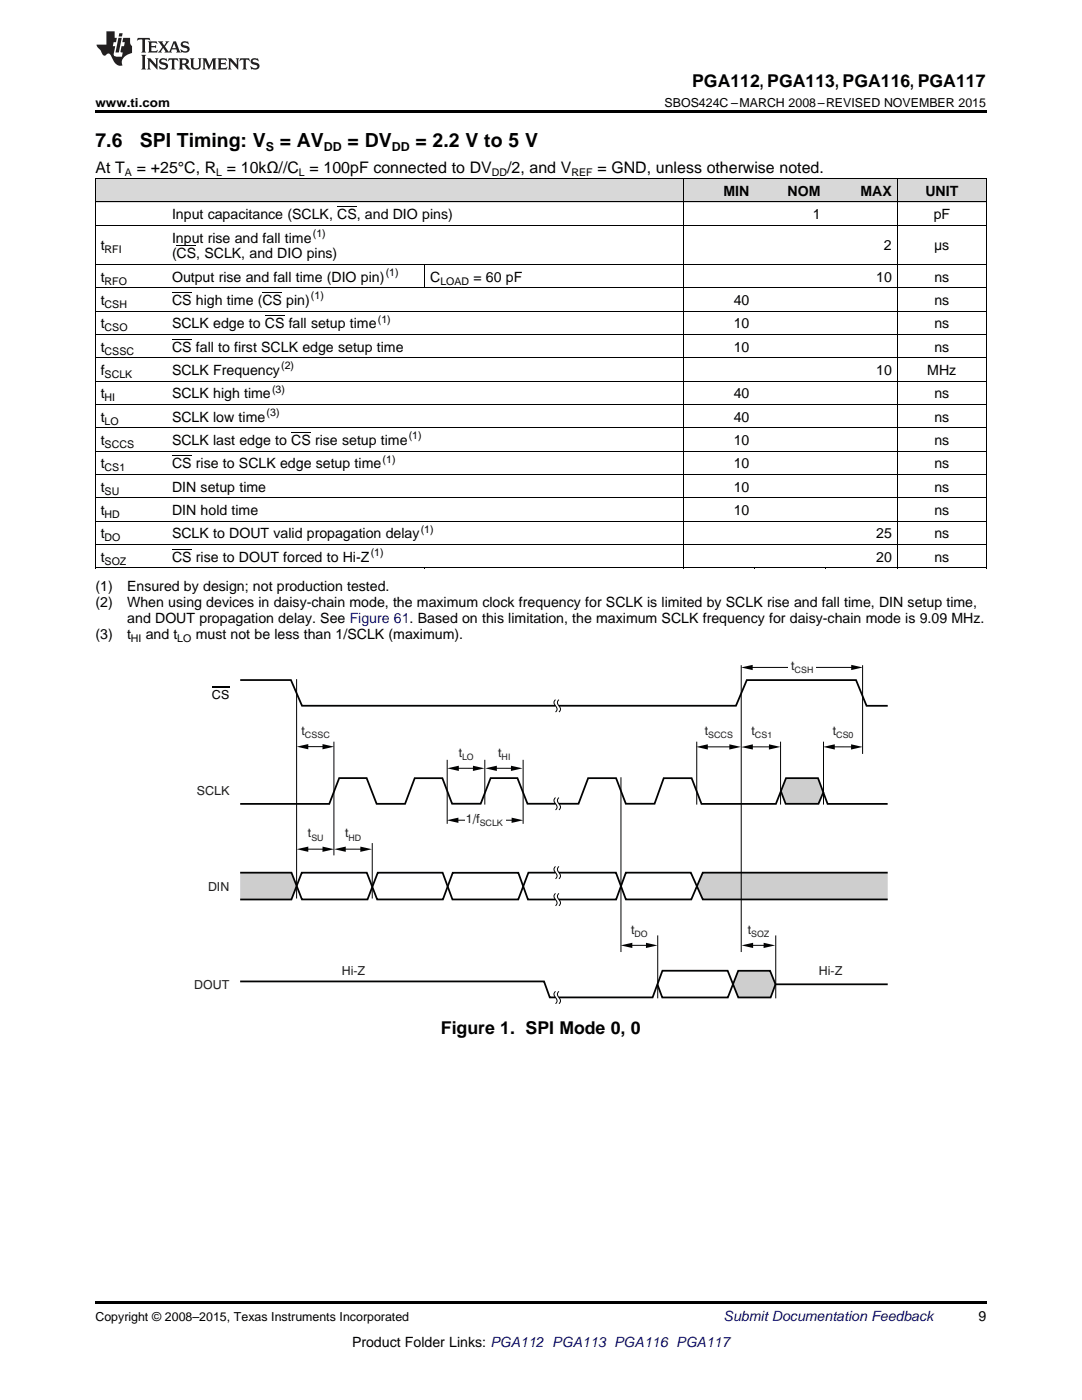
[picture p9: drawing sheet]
<svg xmlns="http://www.w3.org/2000/svg" width="216mm" height="279mm" viewBox="0 0 216 279" stroke-linecap="round" stroke-linejoin="round" font-family="sans-serif">
<g fill="#d8d8d8">
<path d="M19 35.7h14.3v4.7h-14.3z"/>
<path d="M33.3 35.7h51.5v4.7h-51.5z"/>
<path d="M84.8 35.7h51.6v4.7h-51.6z"/>
<path d="M136.4 35.7h14.2v4.7h-14.2z"/>
<path d="M150.6 35.7h14.2v4.7h-14.2z"/>
<path d="M164.8 35.7h14.3v4.7h-14.3z"/>
<path d="M179.1 35.7h17.7v4.7h-17.7z"/>
</g>
<path d="M19 259.7h177.8v.5h-177.8z" fill="#000"/>
<path d="M47.9 135.7h10.2l2.2 5.1h50.5M111.5 140.8h35.4l2.1-5.1h21.8l2.1 5.2h4.2" fill="none" stroke="#010202" stroke-width=".35"/>
<g fill="#cecece">
<path d="M47.9 174.2h10.3l1 2.7-1.1 2.6h-10.2z" fill-rule="evenodd"/>
<path d="M157 155.3h6.1l1.2 2.7-1 2.4h-6.4l-1-2.5z" fill-rule="evenodd"/>
<path d="M147.4 193.8h6.2l1.1 2.7-1 2.6h-6.3l-1.1-2.7z" fill-rule="evenodd"/>
<path d="M140.2 174.2h36.9v5.3h-36.9l-1.1-2.7z" fill-rule="evenodd"/>
</g>
<g fill="none" stroke="#010202" stroke-width=".2">
<path d="M59.2 135.5v43.8M110.8 139.6a.76 .76 0 0 0 0 1.3 .76 .76 0 0 1 0 1.2M111.5 139.6a.76 .76 0 0 0 0 1.3 .76 .76 0 0 1 0 1.2M147.9 132.8v57.2M172.1 132.8v17.7M66.6 148v22.7M89.2 151.6v12.8M96.7 151.6v9M104.4 151.6v12.8M110.8 159.2a.76 .76 0 0 0 0 1.2 .76 .76 0 0 1 0 1.2M111.5 159.2a.76 .76 0 0 0 0 1.2 .76 .76 0 0 1 0 1.2M123.9 155.1v34.9"/>
<path d="M139 148v12.6M155.8 148v12.6M164.3 148v12.6M74.3 168.3v11M110.8 172.9a.76 .76 0 0 0 0 1.3 .76 .76 0 0 1 0 1.2M110.8 178.3a.76 .76 0 0 0 0 1.2 .76 .76 0 0 1 0 1.3M111.5 172.9a.76 .76 0 0 0 0 1.3 .76 .76 0 0 1 0 1.2M111.5 178.3a.76 .76 0 0 0 0 1.2 .76 .76 0 0 1 0 1.3M110.8 197.8a.76 .76 0 0 0 0 1.3 .76 .76 0 0 1 0 1.2M111.5 197.8a.76 .76 0 0 0 0 1.3 .76 .76 0 0 1 0 1.2M131.2 186.7v12.5M154.8 186.7v12.5"/>
</g>
<path d="M155.8 157.9l1 2.5h6.5l1-2.4M47.9 179.5h10.2l2.1-5.3h13l2.1 5.3h13.1l1.9-5.3h13.1l1.9 5.3h5.5M110.8 160.4h-5.5l-2.1-5.1h-5.3l-2 5.1h-5.7l-1.9-5.1h-5.5l-2 5.1h-5.6l-2-5.1h-5.5l-2 5.1h-17.8M110.9 174.2h-5.5l-2 5.3h-13.1l-2-5.3h-12.9l-2.1 5.3h-13.1l-2-5.3h-10.3M111.5 160.4h3.9l2-5.1h5.5l2 5.1h5.7l1.8-5.1h5.6l2 5.1h14.8l2-5.1h6.4l1.9 5.1h12M111.5 174.2h11.4l2 5.3h13l2.3-5.3h36.9M177.1 179.5h-36.9l-2.4-5.3h-12.9l-2 5.3h-11.4M47.9 195.9h60.7l1.1 3.2h1.1M131.2 196.5l.9 2.6h13.1l2.1-5.4h6.4l1.1 2.8M177.1 196.4h-22.4l-.9 2.7h-6.5l-2.1-5.4h-13l-2 5.4h-18.7" fill="none" stroke="#010202" stroke-width=".35"/>
<path d="M123.9 188.7l2.3-.5v1z" fill="#010202"/>
<path d="M125.3 188.7h4.5" fill="none" stroke="#010202" stroke-width=".2"/>
<g fill="#010202">
<path d="M128.9 188.2l2.3 .5-2.3 .5z"/>
<path d="M59.2 149l2.3-.5v1z"/>
</g>
<path d="M60.6 149h4.7" fill="none" stroke="#010202" stroke-width=".2"/>
<g fill="#010202">
<path d="M64.4 148.5l2.3 .5-2.4 .5z"/>
<path d="M89.1 163.7l2.4-.5v1z"/>
</g>
<path d="M90.6 163.7h12.4" fill="none" stroke="#010202" stroke-width=".2"/>
<g fill="#010202">
<path d="M102.1 163.2l2.3 .5-2.3 .5z"/>
<path d="M89.2 153.3l2.4-.5v1.1z"/>
</g>
<path d="M90.7 153.3h4.6" fill="none" stroke="#010202" stroke-width=".2"/>
<g fill="#010202">
<path d="M94.4 152.8l2.3 .5-2.3 .6z"/>
<path d="M164.2 149.1l2.4-.6v1.1z"/>
</g>
<path d="M165.7 149.1h5" fill="none" stroke="#010202" stroke-width=".2"/>
<g fill="#010202">
<path d="M169.8 148.5l2.3 .6-2.3 .5z"/>
<path d="M147.9 149.1l2.3-.6v1.1z"/>
</g>
<path d="M149.3 149.1h5.1" fill="none" stroke="#010202" stroke-width=".2"/>
<g fill="#010202">
<path d="M153.4 148.5l2.3 .6-2.3 .5z"/>
<path d="M138.9 149.1l2.3-.6v1.1z"/>
</g>
<path d="M140.4 149.1h6" fill="none" stroke="#010202" stroke-width=".2"/>
<g fill="#010202">
<path d="M145.5 148.5l2.3 .6-2.3 .5z"/>
<path d="M147.9 133.2l2.3-.5v1z"/>
</g>
<path d="M170.8 133.2h-21.5" fill="none" stroke="#010202" stroke-width=".2"/>
<path d="M169.9 132.7l2.3 .5-2.4 .5z" fill="#010202"/>
<path d="M42.3 137.2h3.5" fill="none" stroke="#010202" stroke-width=".25"/>
<path d="M157.3 131.6h5.5v3.2h-5.5z" fill-rule="evenodd" fill="#fff"/>
<path d="M59.2 169.5l2.3-.5v1z" fill="#010202"/>
<path d="M60.6 169.5h4.7" fill="none" stroke="#010202" stroke-width=".2"/>
<g fill="#010202">
<path d="M64.4 169l2.3 .5-2.4 .5z"/>
<path d="M66.7 169.5l2.3-.5v1z"/>
</g>
<path d="M68.1 169.5h4.7" fill="none" stroke="#010202" stroke-width=".2"/>
<g fill="#010202">
<path d="M71.9 169l2.3 .5-2.3 .5z"/>
<path d="M148 188.7l2.3-.5v1z"/>
</g>
<path d="M149.4 188.7h3.9" fill="none" stroke="#010202" stroke-width=".2"/>
<g fill="#010202">
<path d="M152.4 188.2l2.3 .5-2.3 .5z"/>
<path d="M96.8 153.3l2.3-.5v1.1z"/>
</g>
<path d="M98.3 153.3h4.6" fill="none" stroke="#010202" stroke-width=".2"/>
<path d="M102 152.8l2.3 .5-2.4 .6z" fill="#010202"/>
<path d="M92.8 161.9h8v3.6h-8z" fill-rule="evenodd" fill="#fff"/>
<path d="M19 22h177.8v.5h-177.8zM19 113.3l.2 .1zM84.7 113.3l.1 .1zM136.3 113.3l.1 .1zM150.5 113.3l.1 .1zM164.7 113.3l.1 .1zM179 113.3l.1 .1zM196.7 113.3l.1 .1z" fill="#000"/>
<g fill="none" stroke="#000" stroke-width=".2">
<path d="M19 35.6h177.8M19.1 35.7v77.7M136.3 35.7v77.7M179 35.7v77.7M196.8 35.7v77.7M19 57.4h177.8M19 52.8h177.8M19 45h177.8M19 40.3h177.8M84.8 52.8v4.7M19 76.1h177.8M19 71.4h177.8"/>
<path d="M19 66.8h177.8M19 62.1h177.8M19 99.4h177.8M19 94.7h177.8M19 90h177.8M19 85.4h177.8M19 80.7h177.8M19 113.3h177.8M19 108.7h177.8M19 104h177.8"/>
</g>
<g fill="#231f20">
<path d="M27.5 7.6l-.1 .5 .4-.2h.6v.1v2.1l-.2 .4h1l-.3-.4v-2.1l.1-.1h.5l.5 .2-.2-.5zM29.5 8.3l.2 .3v1.5l-.2 .4h1.8l.2-.6a1.04 1.04 0 0 1-1.3 .2v-.7h.6l.3 .2v-.6l-.3 .2h-.6v-.6l.8-.1 .4 .3-.2-.5zM31.5 8.3l.9 1.1-.9 1.1h.8l-.2-.2 .5-.7 .4 .7-.2 .2h1.5l-.1-.2 .1-.4h.9l.1 .4-.2 .2h1l-.3-.3-.7-1.9h-.5l-.9 2-.8-1 .9-1h-.8l.1 .3-.3 .5-.4-.6 .2-.2zM34.7 8.6l.4 1h-.7zM36.3 8.4a.63 .63 0 0 0-.2 .7 .63 .63 0 0 0 .6 .4l.6 .2 .1 .2a.75 .75 0 0 1-.7 .4 .75 .75 0 0 1-.6-.5l.1 .7 .1-.1a1.11 1.11 0 0 0 1.5-.6 1.13 1.13 0 0 0-1.2-.8l-.1-.4a1.04 1.04 0 0 1 1.2 .2l-.2-.5-.1 .1-.5-.2zM28.2 10.9l.2 .4v2.2l-.2 .4h1l-.3-.4v-2.2l.3-.4zM29.3 11.6l.3 .4v1.5l-.3 .4h.8l-.2-.4v-1.3l1.5 1.7v-1.9l.2-.4h-.7l.2 .4v.9l-1.1-1.3zM32 11.8a.62 .62 0 0 0-.2 .7 .62 .62 0 0 0 .6 .4l.6 .1 .1 .3a.76 .76 0 0 1-.7 .3 .76 .76 0 0 1-.6-.4l.1 .7 .1-.1a1.11 1.11 0 0 0 1.5-.6 1.13 1.13 0 0 0-1.2-.8l-.1-.4a1.04 1.04 0 0 1 1.2 .2l-.2-.6-.1 .1-.5-.1zM33.7 11.6l-.2 .6a.61 .61 0 0 1 .8-.3v1.6l-.2 .4h.9l-.2-.4v-1.6a.63 .63 0 0 1 .8 .3l-.2-.6zM35.6 11.6l.3 .4v1.5l-.3 .4h1l-.2-.2v-.8l.5 .2a.76 .76 0 0 0 1.2 .7l-1-1a.58 .58 0 0 0 .6-.5 .58 .58 0 0 0-.5-.6zM36.4 11.9h.1a.45 .45 0 0 1 .5 .1 .45 .45 0 0 1 .1 .5l-.7 .2zM37.9 11.6l.2 .2a2.17 2.17 0 0 0 .3 1.9 .99 .99 0 0 0 1.6-.6v-1.1l.2-.4h-.7l.2 .2a1.92 1.92 0 0 1-.2 1.8 .6 .6 0 0 1-.9-.5v-1.1l.2-.4zM40.4 11.6l.2 .4v1.5l-.2 .4h.7l-.2-.4v-1.4l.8 1.8 .8-1.8v1.4l-.2 .4h.9l-.2-.4v-1.5l.2-.4h-.8l-.6 1.5-.6-1.5zM43.4 11.6l.2 .4v1.5l-.2 .4h1.8l.2-.6a1.04 1.04 0 0 1-1.3 .1v-.6h.5l.4 .2v-.6l-.4 .2h-.5v-.7h.8l.3 .3-.1-.6zM45.5 11.6l.2 .4v1.5l-.2 .4h.7l-.2-.4v-1.3l1.5 1.7v-1.9l.2-.4h-.7l.2 .4v.9l-1.1-1.3zM47.9 11.6l-.1 .6a.61 .61 0 0 1 .8-.3v1.6l-.3 .4h1l-.3-.4 .1-1.6a.63 .63 0 0 1 .7 .3l-.1-.6zM50.2 11.8a.62 .62 0 0 0-.2 .7 .62 .62 0 0 0 .6 .4l.6 .1 .2 .3a.76 .76 0 0 1-.8 .3 .76 .76 0 0 1-.6-.4l.1 .7 .2-.1a1.11 1.11 0 0 0 1.5-.6 1.13 1.13 0 0 0-1.3-.8l-.1-.4a1.04 1.04 0 0 1 1.2 .2l-.1-.6-.2 .1-.5-.1z"/>
<path d="M21.2 6.3v2.6h-1.9l.1 .4 .7 .9a.91 .91 0 0 0 1 .8 .56 .56 0 0 1 .5-.3 .56 .56 0 0 1 .5 .3l.4 .8a1.53 1.53 0 0 0 1.9 1.2 1.54 1.54 0 0 1 1-2.1l.9-.3v-1.4a1.52 1.52 0 0 1-.3-1.6h-1.4l-.2 .8h.5l-.2 .8h-.4l-.2 1v.2l.4 .1-.2 .8a1.93 1.93 0 0 1-1.6-.3l.3-1.8h-.5l.2-.8h.4l.2-.8h-.4v-1.3zM23.6 7.6l-.6 2.9h.7l.6-2.9zM23.8 6.6l-.1 .7h.6l.2-.7z"/>
</g>
<path d="M34.3 58.4h3.9M35.2 49.1h4M52.4 58.4h3.9M67.3 41.3h3.9M34.3 67.7h3.9M52.8 63.1h4M34.3 91h3.9M58.1 86.3h3.9M34.3 109.6h3.9" fill="none" stroke="#000" stroke-width=".2"/>
<g font-size="3.9">
<text x="19" y="29.3">7.6</text>
<text x="27.9" y="29.3">SPI Timing: V</text>
<text x="55.8" y="29.3">= AV</text>
<text x="69.4" y="29.3">= DV</text>
<text x="82.9" y="29.3">= 2.2 V to 5 V</text>
</g>
<g font-size="3.5">
<text x="138.1" y="17.3">PGA112, PGA113, PGA116, PGA117</text>
<text x="88" y="206.3">Figure 1. SPI Mode 0, 0</text>
</g>
<g font-size="3.2">
<text x="19" y="34.4">At T</text>
<text x="27.3" y="34.4">= +25°C, R = 10kΩ//C = 100pF connected to DV</text>
<text x="101.2" y="34.4">/2, and V</text>
<text x="119.2" y="34.4">= GND, unless otherwise noted.</text>
</g>
<g font-size="2.8">
<text x="144.4" y="39.1">MIN</text>
<text x="157.2" y="39.1">NOM</text>
<text x="171.7" y="39.1">MAX</text>
<text x="184.6" y="39.1">UNIT</text>
<text x="34.3" y="43.7">Input capacitance (SCLK, CS, and DIO pins)</text>
<text x="162.2" y="43.7">1</text>
<text x="186.3" y="43.7">pF</text>
<text x="20.1" y="50">t</text>
<text x="34.3" y="48.4">Input rise and fall time</text>
<text x="34.3" y="51.6">(CS, SCLK, and DIO pins)</text>
<text x="176.4" y="50">2</text>
<text x="186.4" y="50">μs</text>
<text x="20.1" y="56.2">t</text>
<text x="34.3" y="56.2">Output rise and fall time (DIO pin)</text>
<text x="85.9" y="56.2">C</text>
<text x="94.5" y="56.2">= 60 pF</text>
<text x="174.8" y="56.2">10</text>
<text x="186.4" y="56.2">ns</text>
<text x="20.1" y="60.9">t</text>
<text x="20.1" y="65.5">t</text>
<text x="34.3" y="60.9">CS high time (CS pin)</text>
<text x="34.3" y="65.5">SCLK edge to CS fall setup time</text>
<text x="146.4" y="60.9">40</text>
<text x="146.4" y="65.5">10</text>
<text x="186.4" y="60.9">ns</text>
<text x="186.4" y="65.5">ns</text>
<text x="20.1" y="70.2">t</text>
<text x="34.3" y="70.2">CS fall to first SCLK edge setup time</text>
<text x="146.4" y="70.2">10</text>
<text x="186.4" y="70.2">ns</text>
<text x="20.1" y="74.9">f</text>
<text x="34.3" y="74.9">SCLK Frequency</text>
<text x="174.8" y="74.9">10</text>
<text x="185" y="74.9">MHz</text>
<text x="20.1" y="79.5">t</text>
<text x="34.3" y="79.5">SCLK high time</text>
<text x="146.4" y="79.5">40</text>
<text x="186.4" y="79.5">ns</text>
<text x="20.1" y="84.2">t</text>
<text x="20.1" y="88.8">t</text>
<text x="34.3" y="84.2">SCLK low time</text>
<text x="34.3" y="88.8">SCLK last edge to CS rise setup time</text>
<text x="146.4" y="84.2">40</text>
<text x="146.4" y="88.8">10</text>
<text x="186.4" y="84.2">ns</text>
<text x="186.4" y="88.8">ns</text>
<text x="20.1" y="93.5">t</text>
<text x="34.3" y="93.5">CS rise to SCLK edge setup time</text>
<text x="146.4" y="93.5">10</text>
<text x="186.4" y="93.5">ns</text>
<text x="20.1" y="98.1">t</text>
<text x="34.3" y="98.1">DIN setup time</text>
<text x="146.4" y="98.1">10</text>
<text x="186.4" y="98.1">ns</text>
<text x="20.1" y="102.8">t</text>
<text x="20.1" y="107.5">t</text>
<text x="34.3" y="102.8">DIN hold time</text>
<text x="34.3" y="107.5">SCLK to DOUT valid propagation delay</text>
<text x="146.4" y="102.8">10</text>
<text x="174.8" y="107.5">25</text>
<text x="186.4" y="102.8">ns</text>
<text x="186.4" y="107.5">ns</text>
<text x="20.1" y="112.1">t</text>
<text x="34.3" y="112.1">CS rise to DOUT forced to Hi-Z</text>
<text x="174.8" y="112.1">20</text>
<text x="186.4" y="112.1">ns</text>
<text x="19" y="118">(1)</text>
<text x="25.4" y="118">Ensured by design; not production tested.</text>
<text x="19" y="121.1">(2)</text>
<text x="25.4" y="121.1">When using devices in daisy-chain mode, the maximum clock frequency for SCLK is limited by SCLK rise and fall time, DIN setup time,</text>
<text x="25.4" y="124.3">and DOUT propagation delay. See Figure 61. Based on this limitation, the maximum SCLK frequency for daisy-chain mode is 9.09 MHz.</text>
<text x="19" y="127.5">(3)</text>
<text x="25.4" y="127.5">t</text>
<text x="29.1" y="127.5">and t</text>
<text x="39.1" y="127.5">must not be less than 1/SCLK (maximum).</text>
<text x="195.3" y="263.6">9</text>
<text x="70.2" y="268.9">Product Folder Links: PGA112 PGA113 PGA116 PGA117</text>
</g>
<text font-size="2.8" fill="#0000c8" x="144.4" y="263.6">Submit Documentation Feedback</text>
<g font-size="2.5">
<text x="19" y="21.4">www.ti.com</text>
<text x="132.6" y="21.4">SBOS424C –MARCH 2008–REVISED NOVEMBER 2015</text>
<text x="53" y="30.1">S</text>
<text x="64.6" y="30.1">DD</text>
<text x="78.2" y="30.1">DD</text>
<text x="19" y="263.6">Copyright © 2008–2015, Texas Instruments Incorporated</text>
</g>
<g font-size="2.5" fill="#231f20">
<text x="157.9" y="133.7">t</text>
<text x="60.2" y="146.6">t</text>
<text x="140.6" y="146.7">t</text>
<text x="149.9" y="146.7">t</text>
<text x="166.2" y="146.7">t</text>
<text x="91.5" y="151">t</text>
<text x="99.4" y="151">t</text>
<text x="39.3" y="158.7">SCLK</text>
<text x="61.4" y="167.1">t</text>
<text x="68.8" y="167.1">t</text>
<text x="93" y="164.2">1/f</text>
<text x="41.5" y="177.7">DIN</text>
<text x="125.9" y="186.3">t</text>
<text x="149.2" y="186.3">t</text>
<text x="38.8" y="197.3">DOUT</text>
<text x="68.2" y="194.6">Hi-Z</text>
<text x="163.4" y="194.6">Hi-Z</text>
</g>
<text font-size="2.5" fill="#010202" x="42.3" y="139.5">CS</text>
<g font-size="2.1">
<text x="24.9" y="35.1">A</text>
<text x="43.1" y="35.1">L</text>
<text x="59.7" y="35.1">L</text>
<text x="98.1" y="35.1">DD</text>
<text x="114" y="35.1">REF</text>
<text x="62.4" y="47.3">(1)</text>
<text x="20.9" y="50.6">RFI</text>
<text x="20.9" y="56.8">RFO</text>
<text x="62.1" y="59.8">(1)</text>
<text x="77" y="55.1">(1)</text>
<text x="87.9" y="56.8">LOAD</text>
<text x="20.9" y="61.5">CSH</text>
<text x="75.4" y="64.4">(1)</text>
<text x="20.9" y="66.1">CSO</text>
<text x="20.9" y="70.8">CSSC</text>
<text x="20.9" y="75.4">SCLK</text>
<text x="56.1" y="73.7">(2)</text>
<text x="20.9" y="80.1">HI</text>
<text x="53.2" y="83">(3)</text>
<text x="54.3" y="78.4">(3)</text>
<text x="20.9" y="84.7">LO</text>
<text x="20.9" y="89.4">SCCS</text>
<text x="81.6" y="87.7">(1)</text>
<text x="20.9" y="94.1">CS1</text>
<text x="76.3" y="92.4">(1)</text>
<text x="20.9" y="98.7">SU</text>
<text x="20.9" y="103.4">HD</text>
<text x="84" y="106.3">(1)</text>
<text x="20.9" y="108">DO</text>
<text x="20.9" y="112.7">SOZ</text>
<text x="74" y="111">(1)</text>
<text x="26.1" y="128.1">HI</text>
<text x="35.4" y="128.1">LO</text>
</g>
<g font-size="1.8" fill="#231f20">
<text x="158.6" y="134.4">CSH</text>
<text x="60.8" y="147.3">CSSC</text>
<text x="141.3" y="147.4">SCCS</text>
<text x="150.6" y="147.4">CS1</text>
<text x="166.9" y="147.4">CS0</text>
<text x="92.2" y="151.7">LO</text>
<text x="100.1" y="151.7">HI</text>
<text x="62.1" y="167.8">SU</text>
<text x="69.5" y="167.8">HD</text>
<text x="95.7" y="164.9">SCLK</text>
<text x="126.6" y="187.1">DO</text>
<text x="149.9" y="187.1">SOZ</text>
</g>
</svg>
